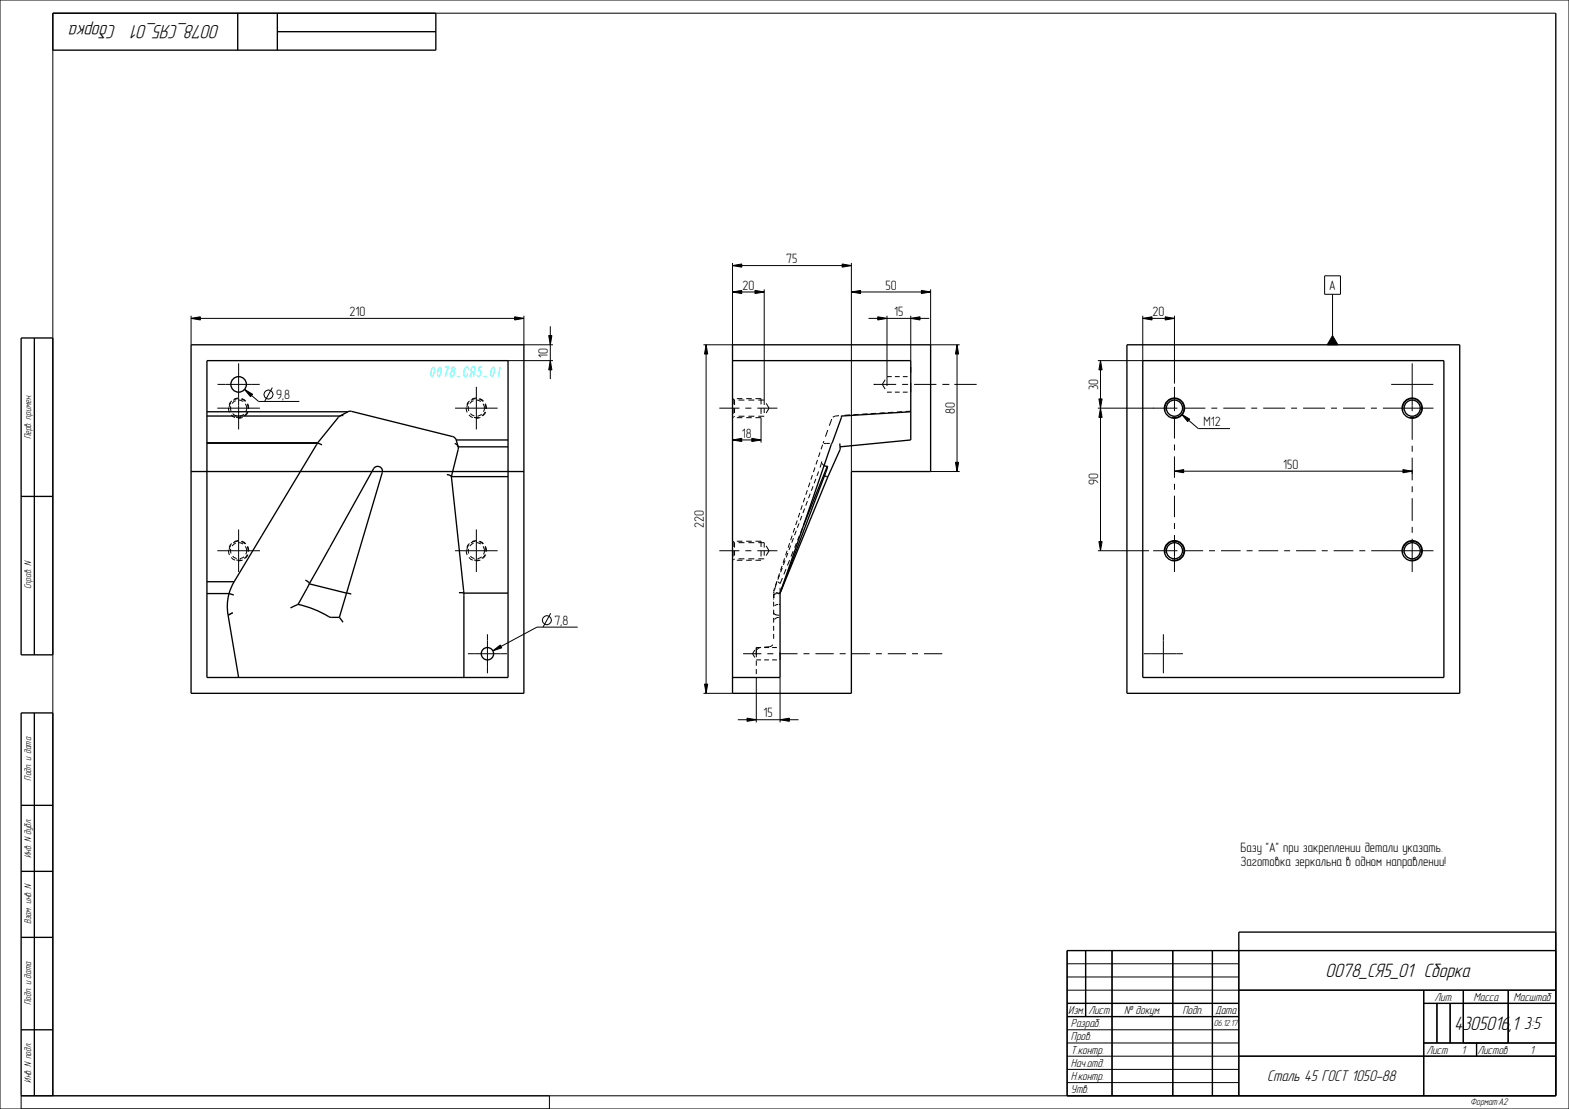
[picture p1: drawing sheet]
<svg xmlns="http://www.w3.org/2000/svg" width="594mm" height="420mm" viewBox="0 0 594 420" stroke-linecap="round" stroke-linejoin="round" font-family="sans-serif">
<g fill="none" stroke="#000" stroke-width=".51">
<path d="M20 5h145v14h-145zM90 5v14M105 12h60M105 5v14M589 5v410h-185v-55h185M8 128h12v120h-12zM13 128v120M72.3 130.6h126v132h-126zM277.3 130.6h75v48h-30v84h-45zM277.3 136.6h67.5v30l-26.8 2.6M426.6 130.6h126v132h-126zM432.6 136.6h114v120h-114z"/>
<path d="M78.3 157.6h50.4M78.3 155.9h53.4M128.7 157.6l-8.4 10.1M130 157.4l-1.3 .2M131.7 155.9l1.3-.1 38.4 9.6 1 .6 .3 .6M131.7 155.9l-3 1.7M344.8 155.9l-26.3 1.7 .1 .4-3.9 10.3-19.4 56.5v31.8h-18M72.3 178.6h126M78.3 167.9h41.9M78.3 167.7h42M120.2 167.9l-31.6 52.4M120.2 167.9l.1 .1"/>
<path d="M120.3 167.7l-.1 .2M120.3 168h.1M120.3 168l1.6 .5M169.2 179.7l1.1 .3 .5 .5M172.1 168l.9 .4 .5 .8M172.7 166.6h19.6M172.7 166.6l.8 2.6M173.5 169.2v.9l-2.6 10.4M173.5 169.2h18.8M312 176.3l1.3 .3M313.3 176.6l-.7 2.3-16.9 44.7M313.3 176.6l-9.1 22.3"/>
<path d="M318 168v1.2M318 169.2l.1 1-4.7 10.3M8 188h12M170.8 180.5h.1M170.9 180.5h.1M170.9 180.5l4.7 44.1M170.9 180.5h21.4M312.1 180.2l1.3 .3M313.4 180.5l-17.8 43.5M115.6 219.7l1.6 1.2M78.3 224.8h8.4M78.3 220.3h10.3"/>
<path d="M86.4 233l3.9 23.6M86.7 224.8a18.2 18.2 0 0 0-.3 8.2M86.7 224.8l1.8 .5M88.1 232.1h.1M88.1 232.1l-1.7 .9M88.6 220.3l-1.9 4.5M112.9 228.9l6.5 2.1 5.4 2.7 3.7 .1M112.9 228.9l-2.9 1.3M117.1 221.1l15.9 3.9M117.1 221.1l-4.2 7.8M117.2 220.9l24.2-43.4a1.82 1.82 0 0 1 2.3-.7 1.82 1.82 0 0 1 1 2.1l-16.2 54.9M117.2 220.9l-.1 .2"/>
<path d="M128.5 233.8h.1M128.5 233.9h.1M128.5 233.9l1.4 1.8M173.7 224.5l1.9 .1M175.6 224.6v32M175.6 224.6h16.7v-88h-114v120h114M175.6 224.6h.1M8 270h12v145h-12zM13 270v145M8 305h12M8 330h12M8 355h12"/>
<path d="M411 360v25M421 360v55M444 360v55M459 360v55M589 353h-120v62M404 380h65M469 375h120M539 380h50M539 375v40M544 380v15M549 380v15M554 375v20"/>
<path d="M571 375v20M8 390h12M404 385h65M469 400h120M539 395h50M559 395v5"/>
</g>
<g fill="none" stroke="#000" stroke-width=".38">
<path d="M0 0h594v420h-594zM589 5h-569v410M277.3 99.6v31M318.8 100l3.5 .6-3.5 .6zM322.3 99.6v79M277.3 110.6l3.5-.6v1.2zM277.3 100.6l3.5-.6v1.2zM277.3 110.6h12M277.3 100.6h45M285.8 110l3.5 .6-3.5 .6zM289.3 109.6v41.9M322.3 110.6l3.5-.6v1.2z"/>
<path d="M322.3 110.6h30M332.3 120l3.5 .6-3.5 .6zM335.8 119.6v23M344.8 119.6v17M348.8 110l3.5 .6-3.5 .6zM352.3 109.6v21h11M432.6 119.6v17h-17M441.1 120l3.5 .6-3.5 .6zM444.6 119.6v25.7M192.3 136.6h17M198.3 130.6h11M207.7 127.1h1.2l-.6 3.5z"/>
<path d="M208.3 136.6l.6 3.5h-1.2zM208.3 123.6v20M328.8 120.6h23M344.8 120.6l3.5-.6v1.2zM362.3 130.6l.6 3.5h-1.2zM362.3 130.6v48M416.6 136.6l.6 3.5h-1.2zM416.6 136.6v72M432.6 120.6l3.5-.6v1.2zM432.6 120.6h12M87.4 152.5l-.6 1.8M90 151l-1.7 .6"/>
<path d="M91.3 151.1l1.6 .9M91.3 158.1h-1.9M92.6 147.5l3 1.8-.8 .9zM92.6 147.5l5.3 4.5h15.4M93.6 153.1h.1M93.6 156.1l-1.2 1.4M93.6 153.1l.3 1.8M93.6 156.1h.1M103.1 146.8l-2.9 5.2M177.4 152.5l-.6 1.8M178.3 151.6h.1M180 151l-1.7 .6"/>
<path d="M181.3 151.1h.1M181.3 151.1l1.6 .9M181.3 158.1h-1.9M183.6 153.1h.1M183.6 156.1l-1.2 1.4M183.6 153.1l.3 1.8M183.6 156.1h.1M277.5 151v2.1M277.5 154.6v2.1M279 158.2h2.1M279 151h2.1M282.5 158.2h2.1"/>
<path d="M282.5 151h2.1M286 151h2.1v2.1M286 158.2h2.1v9.4M288.1 154.6v2.1M314.9 158.7l-.9 2.5M317.7 157.4l-1.6 .2-.8 .5M318.5 157.3v.1M318.5 157.3h.1M318.5 157.4h.1M318.5 157.4v.1M318.5 157.5h.1M318.5 157.5v.1"/>
<path d="M318.5 157.6h.1M321.8 157.1l-2 .2M325.1 156.9l-2 .2M328.4 156.7l-2 .2M331.6 156.5l-1.9 .2M334.9 156.3l-1.9 .2M338.2 156.1l-2 .2M341.5 155.9l-2 .1M344.8 155.7l-2 .1M415.6 154.6h21.2M416 151.1h1.2l-.6 3.5zM416.6 154.6l.6 3.5h-1.2z"/>
<path d="M441.2 155.5a3.6 3.6 0 0 1 3.1-4.5 3.6 3.6 0 0 1 3.9 3.9 3.6 3.6 0 0 1-4.5 3.2M447.4 156.9l3 1.8-.8 1zM447.4 156.9l6.3 5.4h12M531.2 155.5a3.6 3.6 0 0 1 3.1-4.5 3.6 3.6 0 0 1 3.9 3.9 3.6 3.6 0 0 1-4.5 3.2M277.3 166.6l3.5-.6v1.2zM277.3 166.6h10.8M284.6 166l3.5 .6-3.5 .6zM307.6 179.9l-.6 1.7M308.5 177.1l-.5 1.7M309.5 174.2l-.6 1.7M309.9 178.6l-.6 1.6M310.5 171.3l-.6 1.7"/>
<path d="M311.1 174.8l-.6 2.3M311.1 174.8h.1M311.3 175.5l.7 .8M311.4 179.7h.1M311.4 168.5h.1M311.4 168.5l-.6 1.7M311.7 179.9h.1M311.7 179.9l.4 .3M311.9 167l-.3 .9M312 168h-.1M312 176.3h.1M312.9 168h.1"/>
<path d="M312.9 168h-.9M313 168h.1M313.4 162.9l-.9 2.5M314.1 167.9l-1.1 .1M352.3 178.6h11M361.7 175.1h1.2l-.6 3.5zM300.9 200l-.6 1.7M301.8 197.1l-.6 1.7M302.5 198.2l-.6 1.7M302.8 194.2l-.6 1.8M303.6 195.4l-.7 1.7M303.7 191.4l-.5 1.7"/>
<path d="M304.6 192.6l-.6 1.7M304.7 188.5l-.6 1.7M305.7 185.6l-.6 1.8M305.7 189.8l-.7 1.7M306.6 182.8l-.6 1.7M306.7 187l-.6 1.7M307.8 184.2l-.6 1.7M308.9 181.4l-.7 1.6M87.4 206.5l-.6 1.8M90 205l-1.7 .6M91.3 205.1h.1M91.3 205.1l1.6 .9"/>
<path d="M91.3 212.1h-1.9M93.6 207.1h.1M93.6 207.1l.3 1.8M93.6 210.1l-1.2 1.4M93.6 210.1h.1M177.4 206.5l-.6 1.8M180 205l-1.7 .6M181.3 205.1h.1M181.3 205.1l1.6 .9M181.3 212.1h-1.9M183.6 207.1h.1M183.6 210.1l-1.2 1.4"/>
<path d="M183.6 207.1l.3 1.8M183.6 210.1h.1M277.5 205v2.1M277.5 208.6v2.1M279 212.2h2.1M279 205h2.1M282.5 212.2h2.1M282.5 205h2.1M286 205h2.1v2.1M286 212.2h2.1M288.1 208.6v2.1M295.1 217.9l-.6 1.6"/>
<path d="M295.1 217.2l-.6 1.7M296.1 214.3l-.6 1.7M296.2 215.1l-.7 1.6M296.2 218.9l-.8 2M297 211.4l-.5 1.8M297.2 212.2l-.6 1.7M297.6 215.5l-.9 2.1M298 208.6l-.6 1.7M298.1 214.2h.1M298.3 209.4l-.7 1.7M298.9 212.1l-.8 2.1M298.9 205.7l-.5 1.7"/>
<path d="M299.3 206.6l-.6 1.7M299.9 202.8l-.6 1.8M300.3 208.7l-.8 2.1M300.4 203.8l-.6 1.7M300.8 207.4h.1M301.4 201l-.6 1.7M301.5 205.7l-.7 1.7M302.6 202.9l-.6 1.7M303.8 200.1l-.7 1.7M415.6 208.6h19.4M416 205.1h1.2l-.6 3.5zM441.2 209.5a3.6 3.6 0 0 1 3.1-4.5 3.6 3.6 0 0 1 3.9 3.9 3.6 3.6 0 0 1-4.5 3.2"/>
<path d="M531.2 209.5a3.6 3.6 0 0 1 3.1-4.5 3.6 3.6 0 0 1 3.9 3.9 3.6 3.6 0 0 1-4.5 3.2M86.4 233h.1M87.1 232.6h.1M87.2 232.5l-.1 .1M88.1 232.1l-.9 .4M208.5 232.3l-2.9 5.2M218.7 237.5h-15.4l-16.7 9M292.9 232.1v.1M292.9 224.8v1.9M292.9 227.9v1.8M292.9 230.9v1.9M292.9 234v1.8"/>
<path d="M292.9 237v1.9M292.9 227.2h.1M292.9 227.1v.1M292.9 227.1h.1M292.9 227v.1M292.9 225.3h.1M292.9 225.2v.1M292.9 232.2l.1 .1M292.9 224.2v.4M292.9 224.2h.1M292.9 225.7h.1M293 225.5h.1"/>
<path d="M293 232.3l.5 .4M293 225.7l-.1 .8M293 225.4v.1M293 223.9l-.1 .1M293 225.3v.1M293 225.6h.1M293 225.5v.1M293 225.3h.1M293 225.1l-.1 .1M293 225.2v.1M293 223.6v.3M293 225.1v.1"/>
<path d="M293 223.5v.4M293 225.1h.1M293 225h.1M293.1 223.5l-.1 .1M293.1 223.4h.1M293.1 224.7v.1M293.1 224.6v.1M293.1 223.2l-.1 .3M293.1 224.5v.1M293.1 223.2h.1M293.2 222.9l-.1 .3M293.2 222.8v.1"/>
<path d="M293.2 222.8h.1M293.2 234.6h.1M293.4 225l-.4 .1M293.4 225h.1M293.5 232.7l.3 .1M293.8 224.5l1 .1M293.8 232.8l.7 .2M293.8 224.9l-.4 .1M294 220.8l-.7 2.5M294.1 220.7h-.1M294.2 220l-.6 1.8M294.6 220.3l.7 .6"/>
<path d="M294.6 233h.1M294.6 233h.4M294.6 224.8h.1M294.6 228.9l-1.3 .5M294.6 228.9h.1M294.7 224.6h.1M294.7 224.6l-1.1 .1M294.8 224.6h.1M294.9 228.9h.1M295 233.8l-1 .2-.8 .6M295.3 224.6h-.4M295.3 222.6v2.2h-.4"/>
<path d="M295.3 224.6h-.3M295.3 228.9h-.4M295.3 220.9h.1M295.4 220.9l-.1 .1M295.7 223.6l-.4 1M186.6 246.5l2.8-2.2 .6 1zM286.3 245.2v3.7M286.3 250.2v1.9M286.3 253.4v1.9M286.3 256.6v17M288 245.2l-1.4 .8M292.5 244.2l-.9 .7-2.3 .2"/>
<path d="M292.6 244.1l-.1 .1M292.9 240.1v1.8M292.9 243.1h.1M295.3 256.6v17M279.3 272.6h23M282.8 272l3.5 .6-3.5 .6zM295.3 272.6l3.5-.6v1.2zM411 360v25M421 360v55M444 360v55M459 360v55M469 360v55"/>
<path d="M404 365h65M404 370h65M404 375h185M404 380h65M539 380h50M539 375v40M544 380v15M549 380v15M554 375v20M571 375v20M404 385h65M404 390h65"/>
<path d="M404 395h65M404 400h185M539 395h50M559 395v5M208 415v5M404 415v-55h185v55h-581v5M404 405h65M404 410h65"/>
<circle cx="101.6" cy="149.4" r="1.72"/>
<circle cx="207" cy="234.9" r="1.72"/>
</g>
<g fill="#000">
<path d="M277.3 110.6l3.5-.6v1.2zM277.3 100.6l3.5-.6v1.2zM285.8 110l3.5 .6-3.5 .6zM318.8 100l3.5 .6-3.5 .6zM322.3 110.6l3.5-.6v1.2zM348.8 110l3.5 .6-3.5 .6zM208.3 136.6l.6 3.5h-1.2zM207.7 127.1h1.2l-.6 3.5zM332.3 120l3.5 .6-3.5 .6zM344.8 120.6l3.5-.6v1.2zM362.3 130.6l.6 3.5h-1.2zM416.6 136.6l.6 3.5h-1.2z"/>
<path d="M432.6 120.6l3.5-.6v1.2zM441.1 120l3.5 .6-3.5 .6zM92.6 147.5l3 1.8-.8 .9zM416 151.1h1.2l-.6 3.5zM416.6 154.6l.6 3.5h-1.2zM447.4 156.9l3 1.8-.8 1zM277.3 166.6l3.5-.6v1.2zM284.6 166l3.5 .6-3.5 .6zM361.7 175.1h1.2l-.6 3.5zM416 205.1h1.2l-.6 3.5zM186.6 246.5l2.8-2.2 .6 1zM282.8 272l3.5 .6-3.5 .6z"/>
<path d="M295.3 272.6l3.5-.6v1.2z"/>
</g>
<!-- layer: AXES -->
<g fill="none" stroke="#000" stroke-width=".38">
<path d="M90.3 137.6v25M534.6 137.6v18.1M82.3 154.6h16.1M82.3 145.6h16M172.3 154.6h16.1M180.3 146.5v16.1M272.3 154.6h7.6M277.3 150.8v2.2M277.3 154.6v2.3M277.6 151.1l.5 .4v1.9M278.1 157.6l-.5 .5M278.1 154.6v1.8"/>
<path d="M279.6 157.6h2.2M279.6 151.5h2.2M282.2 154.6h2.2M283.3 157.6h2.3M283.3 151.5h2.3M286.7 154.6h7.6M287.1 151.5h2.2v1.9M287.1 157.6h2.2M289.3 154.6v1.8M290.1 152.7l1.1 1.9-1.1 1.8M330.8 145.6h.1M330.8 145.6h8.5"/>
<path d="M335.1 143.8l-1.1 1.8 1.1 1.7M335.8 148.5h1.8M337.6 142.6h-1.8v3.6M338.8 148.5h1.8M338.8 142.6h1.8M341.5 145.6h2.3M341.8 148.5h1.8M341.8 142.6h1.8M344.8 145v3.5M346 145.6h8.5M356.8 145.6h2.2M359 145.6h.1"/>
<path d="M361.3 145.6h8.5M436.6 154.6h9.2M444.6 146.5v9.2M444.6 158v8.1M448 154.6h8.4M458.6 154.6h2.3M463.1 154.6h8.4M473.7 154.6h2.3M478.2 154.6h8.4M488.8 154.6h2.3M493.3 154.6h8.4M503.9 154.6h2.3"/>
<path d="M508.4 154.6h8.4M519 154.6h2.3M523.5 154.6h19.2M526.6 145.6h16M534.6 158v8.5M444.6 168.3v2.3M444.6 172.8v8.2M534.6 168.8v2.3M534.6 173.3v8.6M444.6 183.2v2.3M444.6 187.7v8.1M444.6 198.1v2.3"/>
<path d="M534.6 184.2v2.2M534.6 188.7v8.6M534.6 199.5v2.3M82.3 208.6h16.1M90.3 200.5v16.1M172.3 208.6h16.1M180.3 200.5v16.1M272.3 208.6h7.6M277.3 204.8v2.2M277.3 208.6v2.3M277.6 205.1l.5 .4v1.9M278.1 208.6v1.8"/>
<path d="M278.1 211.6l-.5 .5M279.6 211.6h2.2M279.6 205.5h2.2M282.2 208.6h2.2M283.3 211.6h2.3M283.3 205.5h2.3M286.7 208.6h7.6M287.1 205.5h2.2v1.9M287.1 211.6h2.2M289.3 208.6v1.8M290.1 206.7l1.1 1.9-1.1 1.8M436.6 208.6h9.2"/>
<path d="M444.6 202.6v14M448 208.6h7.5M457.7 208.6h2.3M462.2 208.6h7.5M471.9 208.6h2.3M476.5 208.6h7.4M486.2 208.6h2.2M490.7 208.6h7.4M500.4 208.6h2.2M504.9 208.6h7.5M514.6 208.6h2.3M519.1 208.6h23.6"/>
<path d="M534.6 204v12.6M177.1 247.6h14.8M184.5 240.2v14.8M281.3 247.6h6.9M285.8 246.2l-.9 1.4 .9 1.4M286.3 249.9h1.8M288.1 245.2h-1.8v2.8M289.3 249.9h1.8M289.3 245.2h1.8M290.5 247.6h2.3M292.3 249.9h1.8M292.3 245.2h1.8"/>
<path d="M292.8 247.6h.1M295 247.6h6.9M295.3 247.1v2.8M304.2 247.6h2.3M308.7 247.6h6.9M317.9 247.6h2.3M322.4 247.6h6.9M331.6 247.6h2.2M336.1 247.6h6.9M345.3 247.6h2.2M349.8 247.6h6.9M433 247.6h14.8"/>
<path d="M440.4 240.2v14.8"/>
</g>
<g fill="none" stroke="#000" stroke-width=".51">
<path d="M192.3 224.6v32"/>
<circle cx="90.3" cy="145.6" r="2.94"/>
<circle cx="444.6" cy="154.6" r="3.8"/>
<circle cx="444.6" cy="154.6" r="3.1"/>
<circle cx="534.6" cy="154.6" r="3.8"/>
<circle cx="534.6" cy="154.6" r="3.1"/>
<circle cx="444.6" cy="208.6" r="3.8"/>
<circle cx="444.6" cy="208.6" r="3.1"/>
<circle cx="534.6" cy="208.6" r="3.8"/>
<circle cx="534.6" cy="208.6" r="3.1"/>
<circle cx="184.5" cy="247.6" r="2.34"/>
</g>
<path d="M93.4 154.6a3.1 3.1 0 0 0-4.4-2.8 3.1 3.1 0 0 0-.6 5.2 3.1 3.1 0 0 0 4.9-1.7l.1-.7M94.2 154.6a3.8 3.8 0 0 0-5.6-3.5 3.8 3.8 0 0 0-.6 6.5 3.8 3.8 0 0 0 6.1-2.3l.1-.7M183.4 154.6a3.1 3.1 0 0 0-4.4-2.8 3.1 3.1 0 0 0-.6 5.2 3.1 3.1 0 0 0 4.9-1.7l.1-.7M184.2 154.6a3.8 3.8 0 0 0-5.6-3.5 3.8 3.8 0 0 0-.6 6.5 3.8 3.8 0 0 0 6.1-2.3l.1-.7M93.4 208.6a3.1 3.1 0 0 0-4.4-2.8 3.1 3.1 0 0 0-.6 5.2 3.1 3.1 0 0 0 4.9-1.7l.1-.7M94.2 208.6a3.8 3.8 0 0 0-5.6-3.5 3.8 3.8 0 0 0-.6 6.5 3.8 3.8 0 0 0 6.1-2.3l.1-.7M183.4 208.6a3.1 3.1 0 0 0-4.4-2.8 3.1 3.1 0 0 0-.6 5.2 3.1 3.1 0 0 0 4.9-1.7l.1-.7M184.2 208.6a3.8 3.8 0 0 0-5.6-3.5 3.8 3.8 0 0 0-.6 6.5 3.8 3.8 0 0 0 6.1-2.3l.1-.7" fill="none" stroke="#000" stroke-width=".38" stroke-dasharray="1.8 1.2" stroke-linecap="butt"/>
<!-- layer: COSMETICS -->
<g fill="none" stroke="#0ff" stroke-width=".38">
<path d="M163.8 139.3l.3-.3 .3 .3a3.1 3.1 0 0 1-.9 3.3l-.3-.3a3.3 3.3 0 0 1 .6-3zM166.3 139.3l.4-.3 .2 .3a3.1 3.1 0 0 1-.9 3.3l-.2-.3a3.3 3.3 0 0 1 .5-3zM168.5 139h1.3l-1.3 3.6M177.4 139.9a.7 .7 0 0 0-.5-.9 .7 .7 0 0 0-.9 .6 2.35 2.35 0 0 0 0 3l.7-.3 .4-.8M182.4 139h-.9l-.5 1.5 .4-.3a1.26 1.26 0 0 1 .7 1.3 1.26 1.26 0 0 1-1.1 1.1l-.4-.6M186.5 139.3l.3-.3 .3 .3a3.1 3.1 0 0 1-.9 3.3l-.3-.3a3.3 3.3 0 0 1 .6-3zM189.3 139l-.6 3.6M171.3 140.5a.74 .74 0 0 1-.3-1.1 .74 .74 0 0 1 1.1-.1 .87 .87 0 0 1-.5 1.2M171.3 140.5l-.8 .9 .4 1.2a1.22 1.22 0 0 0 1-1.8l-.3-.3M171.3 140.5h.3M173 142.6h1.2M178.8 140.9l-1 1.7"/>
<path d="M179.5 140.9h-.8l-.3-.4 .1-1.1 .5-.4h.9l-.6 3.6M183 142.6h1.3"/>
</g>
<path d="M344.8 139v2.1" fill="none" stroke="#000" stroke-width=".38"/>
<!-- layer: DETAILS -->
<path d="M504.5 127.1l2 3.5h-4z" fill="#000"/>
<path d="M501.5 104.5h6v7h-6zM504.5 111.5v15.6M504.5 127.1l2 3.5h-4z" fill="none" stroke="#000" stroke-width=".38"/>
<!-- layer: DRAFT_DIMS -->
<path d="M72.3 120.6l3.5-.6v1.2zM194.8 120l3.5 .6-3.5 .6zM267.3 130.6l.6 3.5h-1.2zM444.6 178.4l3.5-.6v1.2zM531.1 177.8l3.5 .6-3.5 .6zM266.7 259.1h1.2l-.6 3.5z" fill="#000"/>
<g fill="none" stroke="#000" stroke-width=".38">
<path d="M72.3 119.6v11M194.8 120l3.5 .6-3.5 .6zM198.3 119.6v11M72.3 120.6l3.5-.6v1.2zM72.3 120.6h126M266.3 130.6h11M267.3 130.6l.6 3.5h-1.2zM267.3 130.6v132M444.6 178.4l3.5-.6v1.2zM444.6 178.4h90M531.1 177.8l3.5 .6-3.5 .6zM534.6 177.9v1.5"/>
<path d="M266.7 259.1h1.2l-.6 3.5zM266.3 262.6h11"/>
</g>
<g font-size="7.6">
<text x="43.9" y="9.4" transform="rotate(-180 43.9 9.4)">Сборка</text>
<text x="83.2" y="9.4" transform="rotate(-180 83.2 9.4)">0078_СЯ5_01</text>
<text x="501.8" y="370.1">0078_СЯ5_01 Сборка</text>
<text x="550.5" y="390.1">4305016,1</text>
</g>
<text font-size="6.8" x="577" y="389.8">3:5</text>
<text font-size="6.1" x="479.7" y="409.6">Сталь 45 ГОСТ 1050-88</text>
<g font-size="5.1">
<text x="297.7" y="99.7">75</text>
<text x="281.1" y="109.7">20</text>
<text x="335.2" y="109.7">50</text>
<text x="503.2" y="109.7">A</text>
<text x="132.3" y="119.7">210</text>
<text x="338.6" y="119.7">15</text>
<text x="436.4" y="119.7">20</text>
<text x="207.5" y="135.5" transform="rotate(-90 207.5 135.5)">10</text>
<text x="415.8" y="147.7" transform="rotate(-90 415.8 147.7)">30</text>
<text x="104.6" y="151.2">9,8</text>
<text x="361.4" y="156.8" transform="rotate(-90 361.4 156.8)">80</text>
<text x="455.7" y="161.4">M12</text>
<text x="280.8" y="165.7">18</text>
<text x="485.8" y="177.6">150</text>
<text x="415.8" y="183.8" transform="rotate(-90 415.8 183.8)">90</text>
<text x="266.4" y="200" transform="rotate(-90 266.4 200)">220</text>
<text x="210" y="236.6">7,8</text>
<text x="289.1" y="271.7">15</text>
<text x="469.6" y="322.7">Базу &quot;А&quot; при закреплении детали указать.</text>
<text x="469.6" y="328">Заготовка зеркальна в одном направлении!</text>
</g>
<g font-size="4.5">
<text x="543.1" y="379.1">Лит.</text>
<text x="557.9" y="379.1">Масса</text>
<text x="573" y="379.1">Масштаб</text>
<text x="404.4" y="384.1">Изм.</text>
<text x="405.4" y="389.1">Pазраб.</text>
<text x="412" y="384.1">Лист</text>
<text x="425.6" y="384.1">№ докум.</text>
<text x="447.6" y="384.1">Подп.</text>
<text x="460" y="384.1">Дата</text>
<text x="405.4" y="394.1">Пров.</text>
<text x="405.4" y="399.1">Т.контр.</text>
<text x="540" y="399.1">Лист</text>
<text x="553.4" y="399.1">1</text>
<text x="559.3" y="399.1">Листов</text>
<text x="579.4" y="399.1">1</text>
<text x="405.4" y="404.1">Нач.отд.</text>
<text x="405.4" y="409.1">Н.контр.</text>
<text x="405.4" y="414.1">Утв.</text>
</g>
<g font-size="3.8">
<text x="11.8" y="166.4" transform="rotate(-90 11.8 166.4)">Перв. примен.</text>
<text x="11.8" y="223.2" transform="rotate(-90 11.8 223.2)">Справ. N</text>
<text x="11.8" y="295.6" transform="rotate(-90 11.8 295.6)">Подп. и дата</text>
<text x="11.8" y="325" transform="rotate(-90 11.8 325)">Инв. N дубл.</text>
<text x="11.8" y="350" transform="rotate(-90 11.8 350)">Взам. инв. N</text>
<text x="11.8" y="380.6" transform="rotate(-90 11.8 380.6)">Подп. и дата</text>
<text x="11.8" y="410" transform="rotate(-90 11.8 410)">Инв. N подл.</text>
<text x="556.6" y="418.4">Формат:А2</text>
</g>
<text font-size="3.5" x="459.6" y="388.7">06.12.17</text>
</svg>
